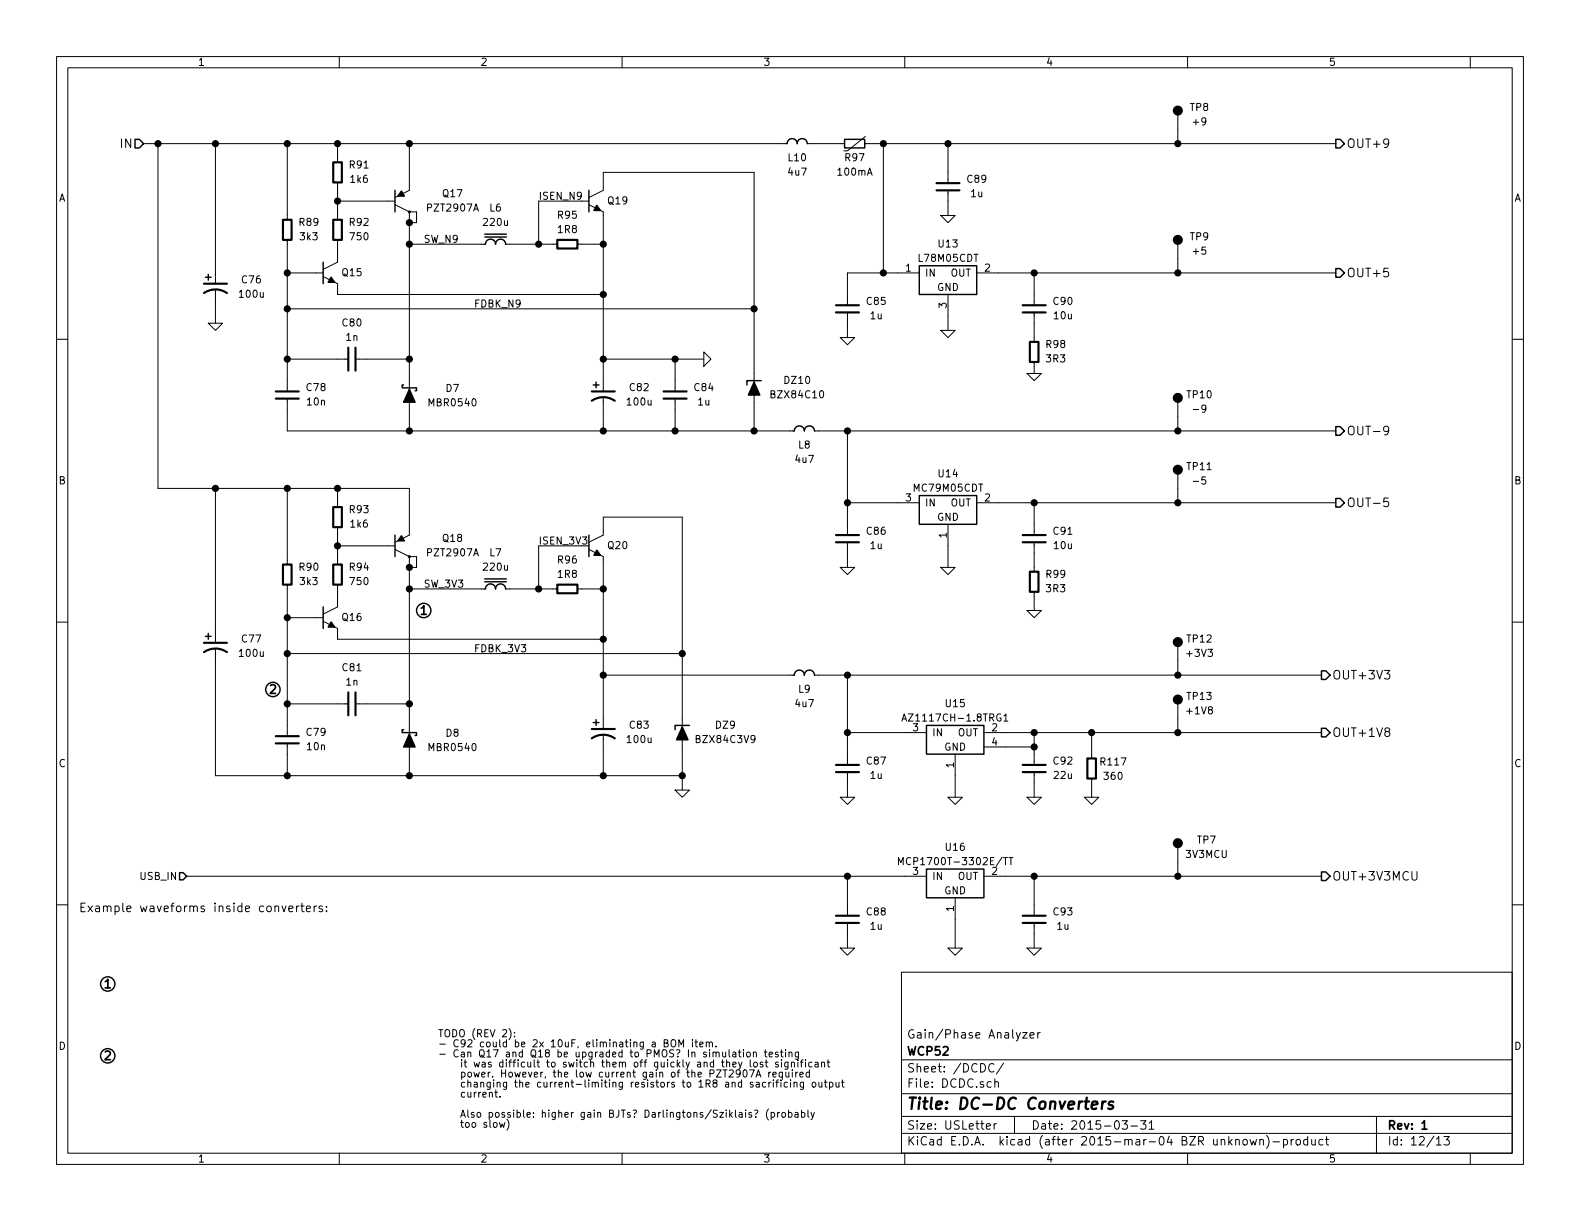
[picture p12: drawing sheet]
<svg xmlns="http://www.w3.org/2000/svg" width="279mm" height="216mm" viewBox="0 0 279 216" stroke-linecap="round" stroke-linejoin="round" font-family="sans-serif">
<g fill="none" stroke="#000" stroke-width=".18">
<path d="M10 10h259.4v195.9h-259.4zM12 12h255.4v191.9h-255.4zM60 10v2M110 10v2M160 10v2M210 10v2M260 10v2M25.4 25.4h113.8M27.9 25.4v61h44.5v8.2l-2.6 1.3M38.1 25.4v24.8M50.8 25.4v13.5M59.7 25.4v3.3"/>
<path d="M59.7 32.3v6.6M59.7 35.6h10.1M69.8 36.2l2.6 1.3M72.4 25.4v8.3l-2.6 1.2M72.4 37.5v31.3M72.4 37.5h1.3v1.9h-1.3M104.1 36.2l2.6 1.3v31.7M104.1 34.9l2.6-1.2v-3.2h26.6v37.1M104.1 35.6h-8.9v7.6M142.7 25.4h6.7M152.9 25.4h83.3M153 24.1l-3.1 2.6h-.7"/>
<path d="M156.2 25.4v22.9M166.4 38.1h2.5l-1.3 1.3zM167.6 25.4v7M167.6 33.7v4.4M208.3 20.3v5.1M10 60h2M36.8 57.2h2.6l-1.3 1.2zM38.1 51.2v6M50.8 48.3h6.3M50.8 42.4v26.8M50.8 54.6h82.5M57.1 48.9l2.6 1.3v1.9h47"/>
<path d="M59.7 42.4v4l-2.6 1.2M72.4 43.2h13.5M89.4 43.2h9.2M102.1 43.2h4.6M148.6 59.7h2.5l-1.2 1.3zM149.9 55.2v4.5M162.6 48.3h-12.7v5.7M166.4 58.4h2.5l-1.3 1.3zM167.6 52.1v6.3M172.7 48.3h63.5M182.9 48.3v5.7M182.9 55.2v5.3"/>
<path d="M208.3 43.2v5.1M267.4 60h2M50.8 63.5h10.8M50.8 70.5v5.7h89.7M62.9 63.5h9.5M72.4 71.1v5.1M106.7 70.2v6M106.7 63.5h17.8M119.4 63.5v5.7M119.4 70.5v5.7M124.5 62.2l1.2 1.3-1.2 1.3zM133.3 69.9v6.3"/>
<path d="M144 76.2h92.2M149.9 76.2v18.4M181.6 66h2.5l-1.2 1.3zM182.9 64v2M208.3 71.1v5.1M245.6 76l-.3 .3-.5-.1-.1-.2 .1-.5a.48 .48 0 0 1 .7 0 1 1 0 0 1-.4 1.4h-.3M38.1 86.4v27.3M50.8 86.4v13.4M59.7 86.4v3.3M59.7 93.2v6.6M59.7 96.5h10.1M69.8 97.2l2.6 1.2"/>
<path d="M72.4 98.4v31.4M72.4 98.4h1.3v1.9h-1.3M104.1 95.9l2.6-1.3v-3.2h13.9v37.1M104.1 97.2l2.6 1.2v30.5M104.1 96.5h-8.9v7.6M149.9 95.9v4.4M149.9 88.9h12.7M167.6 92.7v7.6M172.7 88.9h63.5M182.9 88.9v5.7M182.9 95.9v5.2M208.3 83.8v5.1"/>
<path d="M245.5 88.1h-.7l-.1 .7 .2-.2 .5 .1 .2 .2v.4l-.3 .3h-.4l-.2-.2M10 110h2M38.1 114.7v22.5h82.5M50.8 109.2h6.3M50.8 103.4v26.8M50.8 115.6h69.8M57.1 109.9l2.6 1.2v1.9h47M59.7 103.4v3.9l-2.6 1.3M72.4 104.1h13.5M89.4 104.1h9.2M102.1 104.1h4.6M106.7 119.4h33.8"/>
<path d="M144 119.4h89.7M148.6 100.3h2.5l-1.2 1.3zM149.9 119.4v15.9M166.4 100.3h2.5l-1.3 1.3zM181.6 108h2.5l-1.2 1.2zM182.9 104.6v3.4M208.3 114.3v5.1M267.4 110h2M50.8 131.4v5.8M50.8 124.5h10.8M62.9 124.5h9.5M72.4 132.1v5.1"/>
<path d="M106.7 129.9v7.3M119.4 139.7h2.5l-1.3 1.3zM120.6 130.8v8.9M149.9 136.5v4.5M149.9 129.5h13.9M159.5 127.5l.4-1.3 .4 1.3M159.6 127.1h.6M168.9 133.4v7.6M174 129.5h59.7M174 132.1h8.9M177.5 126.6l.4-.4v1.3M177.5 127.5h.7"/>
<path d="M182.9 129.5v5.8M182.9 136.5v4.5M193 129.5v4.6M193 137.7v3.3M208.3 124.5v5M245.2 129.4l-.3-.3 .1-.2a.48 .48 0 0 1 .7 0l.1 .2-.2 .2-.6 .2v.6a.48 .48 0 0 0 .8-.2v-.3l-.3-.2M10 160h2M33 154.9h130.8M53.4 159.7v1.3l.4 .2M148.6 141h2.5l-1.2 1.2zM149.9 154.9v7M158.9 152.9v-1.3l.4 .9 .4-.9v1.3"/>
<path d="M167.6 141h2.6l-1.3 1.2zM168.9 158.8v8.8M174 154.9h59.7M178.4 151.6h.7M178.8 151.6v1.3M181.6 141h2.5l-1.2 1.2zM182.9 154.9v7M191.8 141h2.5l-1.3 1.2zM208.3 149.9v5M249.7 154.1l.1 1.4a.48 .48 0 0 0 .8-.2v-1.2M267.4 160h2M51.1 160.7l.7-.1-.1-.3-.4-.1-.2 .2 .1 .7h.5"/>
<path d="M52.5 160.2v1M52.9 160.2l-.3 .1-.1 .2M53.2 160.2h.6M54.2 160.7l.7-.1-.1-.3-.4-.1-.2 .2 .1 .7h.5M55.5 160.2v1M56 160.2l-.3 .1-.2 .2M57 160.3l-.4-.1-.2 .2 .1 .2 .5 .2v.3h-.6M57.7 161.1v.1M57.7 160.3v.1M148.6 167.6h2.5l-1.2 1.3zM149.9 163.2v4.4M159.4 171.9h108v32h-108z"/>
<path d="M167.6 167.6h2.6l-1.3 1.3zM181.6 167.6h2.5l-1.2 1.3zM182.9 163.2v4.4M85.4 193.6l.6-.2-.1-.2-.3-.1-.2 .2v.6h.5M86.5 193.3l.2-.2 .3 .1 .1 .8M86.5 193.1v.9M87.3 198.6l.2-.1 .3 .1 .1 .5-.1 .2h-.3l-.2-.1zM87.7 192.7v1.1l.3 .2M88.3 198.5l.3 .8 .2-.6 .3 .6 .2-.8M88.4 193.9v.1M89.6 197.9a1.51 1.51 0 0 1 0 1.9M90 181.9a1.51 1.51 0 0 1 0 1.9"/>
<path d="M91 183.2v.1M91 182.5v.2M117.4 184.4l.7-.1v-.4l-.7-.1v1.3h.5l.2-.1 .1-.3-.3-.3M118.8 183.9h.5a.83 .83 0 0 1-.1 1.2 .44 .44 0 0 1-.5-.4v-.7zM120 185.1v-1.3l.5 .9 .4-.9v1.3M122.5 183.8v.1M122.5 184.3v.8M122.9 184.3h.5M123.1 183.8v1.1l.3 .2M123.7 184.7l.6-.1v-.3h-.4l-.2 .1 .1 .6h.5M124.9 184.4l.2-.1h.3v.8M124.9 184.3v.8"/>
<path d="M125.4 184.4l.2-.1h.3l.1 .8M126.6 185v.1M128.9 185.6v1.1l.2 .2M129.6 186.1h.5v.8M129.6 188.2l.6-.1-.1-.2-.3-.1-.2 .2v.6h.5M130.1 186.3l-.5 .2-.1 .1 .2 .3 .4-.1M130.6 186h.4M130.6 187.8l.3 .9M130.7 196.8h.5v.8M130.7 185.6v1.1l.3 .2M130.9 189.7l-.2 .3h-.3l-.2-.3 .1-.5h.4l.2 .2a.84 .84 0 0 1-.4 1h-.2M131.2 187.8l-.4 1.2-.2 .1"/>
<path d="M131.2 197l-.5 .1v.2l.1 .3 .4-.1M131.5 185.6v.1M131.5 186v.9M131.5 189.3l.2-.1a.67 .67 0 0 1 .4 .6 .67 .67 0 0 1-.4 .6l-.2-.1-.1-.3zM131.9 196.3v.1M131.9 196.7v.9M132.1 186.2l.3-.2 .3 .3v.3l-.3 .3-.3-.1zM132.5 189.2h.9l-.6 1.2M132.7 187.4v1.1l.1 .2M132.9 196.8l-.3-.1-.2 .2 .1 .2 .4 .1v.3h-.5M133.1 191.4h-.3l-.1 .1v.2l.4 .1v.4h-.4M133.2 186.2l.2-.2 .3 .1 .1 .8"/>
<path d="M133.2 186v.9M133.3 187.9l.2-.1 .4 .1v.5l-.1 .2-.3 .1-.2-.2zM133.4 196.3h.4l.2 .2-.3 .6M133.7 197.4v.2M133.7 190.4l.4-1.2 .4 1.2M133.7 191.4h.5l.1 .8M133.8 190.1h.6M134.3 191.7l-.6 .1v.1l.2 .3h.4M134.9 187.9l-.3-.1-.2 .2 .1 .2 .4 .1v.3h-.5M135.2 186h.4M135.3 187.8h.5M135.3 185.6v1.1l.3 .2"/>
<path d="M135.4 191.4h-.3l-.3 .2 .1 .6h.5M135.5 187.4v1.1l.3 .2M135.9 196.1a1.51 1.51 0 0 0 0 1.9M135.9 189.6v.8M136 191.4v.8M136 186.5l.6-.2v-.2l-.4-.1-.2 .2 .1 .6h.5M136.3 189.6l-.4 .2M136.3 191.4l-.3 .2M136.4 196.8l.3-.1 .3 .3-.1 .5h-.5M136.4 196.7v1.3M136.7 190l.6-.1-.1-.2-.3-.1-.2 .2v.6h.5M136.8 191v.1"/>
<path d="M136.8 191.4v.8M137.2 191.4h.5M137.5 196.7v.9M137.6 186.1l-.3-.1-.2 .2 .1 .2 .4 .1v.3h-.5M137.6 187.9l-.3-.1-.2 .2 .1 .2 .4 .1v.3h-.5M137.7 191l-.3 .1v1.1M137.9 196.7l-.4 .3M138 186h.5M138.1 191v.1M138.1 191.4v.8M138.2 185.6v1.1l.3 .2M138.2 187.4v.1"/>
<path d="M138.2 187.8v.9M138.3 196.8l.2-.1 .3 .1 .1 .5-.1 .2-.3 .1-.2-.2zM138.4 189.7l-.4-.1-.2 .2 .1 .6h.5M138.4 189.6v1.3M138.9 185.6v.1M138.9 186v.9M139 189.6v.8h.3l.2-.1M139.2 191.4h-.3l-.2 .2 .1 .6h.4M139.3 187.8v1.2h-.5M139.3 187.9l-.3-.1-.2 .3 .1 .5h.4M139.4 196.8l.4-.1 .3 .3-.2 .5h-.5M139.4 196.3v1.3"/>
<path d="M139.5 189.6v.8M139.5 186.2l.2-.2 .3 .1 .1 .8M139.5 186v.9M139.8 191v.1M139.8 191.4v.8M140 187.9l.1-.1 .3 .1 .1 .8M140 187.8v.9M140.1 189.2v.1M140.1 189.6v.8M140.4 191.5l.2-.1h.3v.8M140.4 191.4v.8M140.6 196.8h.5v.8"/>
<path d="M140.7 189.6v.8M141.1 189.6l-.4 .2M141.1 187.4v.1M141.1 187.8v.9M141.1 197l-.5 .1-.1 .2 .2 .3 .4-.1M141.2 186l-.1 1.2h-.4M141.2 186.1l-.4-.1-.2 .3 .1 .5h.5M141.5 190l.5-.1v-.2l-.4-.1-.1 .2v.6h.5M141.5 187.8h.5M141.7 196.8l.4-.1 .2 .3-.1 .5h-.5M141.7 196.3v1.3M142 187.4l-.3 .2v1.1"/>
<path d="M142.1 191.4l-.1 1.1-.4 .1M142.1 191.4h-.4l-.2 .2 .1 .6h.5M142.4 187.4v.1M142.4 187.8v.9M142.9 196.3v1.1l.2 .2M143.1 189.7l-.3-.1-.3 .2 .1 .6h.5M143.1 189.2v1.2M143.4 196.7l.3 .9M143.6 187.9l-.4-.1-.2 .3 .1 .5h.5M143.7 191.5l.3-.1 .3 .2v.4l-.3 .2-.3-.1zM144 196.7l-.4 1.2-.2 .1M144.1 187.9h.5l.1 .8"/>
<path d="M144.7 188.1l-.6 .1v.2l.2 .3 .4-.1M144.8 191.4l.1 .8h.3l.1-.1M145.3 187.9l.2-.1 .3 .1v.8M145.3 187.8v.9M145.3 191.4v.8M145.8 191.4h.5M145.9 191v1l.4 .2M146.3 187.8h.4M146.4 187.4v1.1l.3 .2M146.7 191.4h.3l.3 .2-.1 .6h-.5M146.7 191.4v1.2M147.8 191.4l.1 .8h.3l.2-.1"/>
<path d="M148.4 191.4v.8M148.8 191.4h.5M149 191v1l.3 .2M159.4 197.4h108M159.4 193.4h108M159.4 187.4h108M174.4 199.2l.7-.2v-.2l-.4-.1-.3 .2 .1 .7h.6M175.8 188.2a.7 .7 0 0 0-.9 .2 .7 .7 0 0 0 .1 1 .55 .55 0 0 0 .8 0M175.8 198.7v1M175.9 191.4l.2-.1h.4l.1 1M175.9 190.8v1.5M176.2 198.7l-.4 .3"/>
<path d="M177.5 188l-1.3 1.9M179.4 197.4v3M180.8 182.6h.8l-.8 1h.8M182.1 183.1l.8-.2-.1-.2-.4-.1-.3 .2 .1 .7h.6M183.5 182.6v1M183.9 182.6l-.4 .3M198.4 198.2h1l-.5 .6 .4 .1v.6l-.2 .2-.7-.2M200 199.1h1.1M201.7 198.2h.9l-.5 .6 .5 .1v.6l-.2 .2-.7-.2M203.2 198.6l.4-.4v1.5M203.2 199.7h.9M243.4 197.4v6.5"/>
<path d="M60 203.9v2M110 203.9v2M159.4 200.4h108M160 203.9v2M210 203.9v2M219.9 201.6l.2-.1 .4 .1 .1 .6-.2 .2-.3 .1-.2-.2zM221.1 201.5l.3 1 .2-.7 .3 .7 .3-1M222.8 201.6l.2-.1h.4v1M222.8 201.5v1M224 200.8a1.71 1.71 0 0 1 0 2.2M225.1 201.9h1.2M227 201.5h.4l.3 .3-.1 .6h-.6"/>
<path d="M227 201.5v1.5M228.3 201.5v1M228.8 201.5l-.5 .3M229.3 201.6l.2-.1 .4 .1 .1 .6-.2 .2-.3 .1-.2-.2zM231.2 201.5h-.4l-.3 .3 .1 .5 .2 .2 .4-.1M231.2 201v1.5M232 201.5v.9l.4 .1 .2-.2M232.6 201.5v1M233.9 201.5h-.4l-.3 .3 .1 .5 .2 .2 .4-.1M234.4 201.5h.5M234.6 201v1.3l.3 .2M254 201.4l.4-.4v1.5"/>
<path d="M254 202.5h.9M255.3 201h1l-.5 .5 .4 .2v.6l-.2 .2-.7-.2M260 203.9v2"/>
</g>
<path d="M251.5 199.7h.8" fill="none" stroke="#000" stroke-width=".3"/>
<path d="M193.1 195.4l1-.2-.1-.4h-.6l-.3 .2v1l.2 .1 .6-.1M195 194.8l-.2 1.3M195.5 194.8a.54 .54 0 0 0-.6 .3M196.9 194.8h-.5l-.3 .3 .2 .3 .5 .1v.3l-.1 .2-.2 .1-.5-.1" fill="none" stroke="#000" stroke-width=".41"/>
<g fill="none" stroke="#000" stroke-width=".25">
<path d="M23.9 24.6h.7l.8 .8-.8 .8h-.7zM69.8 33.7v3.8M104.1 33.7v3.8M139.2 25.4a.89 .89 0 0 1 .9-.9 .89 .89 0 0 1 .9 .9 .89 .89 0 0 1 .9-.9 .89 .89 0 0 1 .8 .9M149.4 24.6h3.5v1.6h-3.5zM236.2 24.6h.8l.7 .8-.7 .8h-.8zM36.3 49h1M36.8 48.5v1M57.1 46.4v3.8M85.7 41.4h3.8M85.7 41.9h3.8M85.9 43.2a.89 .89 0 0 1 .8-.9 .89 .89 0 0 1 .9 .9 .89 .89 0 0 1 .9-.9 .89 .89 0 0 1 .9 .9"/>
<path d="M162.6 47h10.1v5.1h-10.1zM236.2 47.5h.8l.7 .8-.7 .7h-.8zM71.4 68.1h-.3v.5h2.6v.5h-.3M104.9 68.1h1M105.4 67.6v1M134.6 67.3h-2.5v.8M140.5 76.2a.89 .89 0 0 1 .9-.9 .89 .89 0 0 1 .8 .9 .89 .89 0 0 1 .9-.9 .89 .89 0 0 1 .9 .9M236.2 75.4h.8l.7 .8-.7 .8h-.8zM69.8 94.6v3.8M104.1 94.6v3.8M162.6 87.6h10.1v5.1h-10.1zM236.2 88.1h.8l.7 .8-.7 .8h-.8z"/>
<path d="M36.3 112.5h1M36.8 112v1M57.1 107.3v3.8M85.7 102.4h3.8M85.7 102.9h3.8M85.9 104.1a.89 .89 0 0 1 .8-.8 .89 .89 0 0 1 .9 .8 .89 .89 0 0 1 .9-.8 .89 .89 0 0 1 .9 .8M140.5 119.4a.89 .89 0 0 1 .9-.9 .89 .89 0 0 1 .8 .9 .89 .89 0 0 1 .9-.9 .89 .89 0 0 1 .9 .9M233.7 118.6h.7l.8 .8-.8 .7h-.7zM71.4 129h-.3v.5h2.6v.5h-.3M104.9 127.8h1M105.4 127.3v1M121.9 128.3h-2.5v.7"/>
<path d="M163.8 128.3h10.2v5.1h-10.2zM233.7 128.8h.7l.8 .7-.8 .8h-.7zM31.7 154.3h.7l.6 .6-.6 .7h-.7zM163.8 153.7h10.2v5.1h-10.2zM233.7 154.2h.7l.8 .7-.8 .8h-.7z"/>
<circle cx="74.9" cy="107.9" r="1.27"/>
<circle cx="48.3" cy="121.9" r="1.27"/>
<circle cx="19" cy="174" r="1.27"/>
<circle cx="19" cy="186.7" r="1.27"/>
</g>
<g fill="#000" stroke="#000" stroke-width=".25">
<path d="M71 33.8l.5 .9h-1.1zM105.5 36.3l.7 .9h-1.2zM58.5 49l.7 .9h-1.2zM72.4 68.8l1 2.3h-2zM133.3 67.6l1.1 2.3h-2.1zM71 94.7l.5 .9h-1.1zM105.5 97.3l.7 .9h-1.2zM58.5 110l.7 .9h-1.2zM72.4 129.8l1 2.3h-2zM120.6 128.5l1.1 2.3h-2.1z"/>
<circle cx="208.3" cy="19.6" r=".76"/>
<circle cx="27.9" cy="25.4" r=".51"/>
<circle cx="38.1" cy="25.4" r=".51"/>
<circle cx="50.8" cy="25.4" r=".51"/>
<circle cx="59.7" cy="35.6" r=".51"/>
<circle cx="59.7" cy="25.4" r=".51"/>
<circle cx="72.4" cy="25.4" r=".51"/>
<circle cx="72.4" cy="39.4" r=".51"/>
<circle cx="156.2" cy="25.4" r=".51"/>
<circle cx="167.6" cy="25.4" r=".51"/>
<circle cx="208.3" cy="25.4" r=".51"/>
<circle cx="50.8" cy="48.3" r=".51"/>
<circle cx="50.8" cy="54.6" r=".51"/>
<circle cx="72.4" cy="43.2" r=".51"/>
<circle cx="95.3" cy="43.2" r=".51"/>
<circle cx="106.7" cy="52.1" r=".51"/>
<circle cx="106.7" cy="43.2" r=".51"/>
<circle cx="133.4" cy="54.6" r=".51"/>
<circle cx="156.2" cy="48.3" r=".51"/>
<circle cx="182.9" cy="48.3" r=".51"/>
<circle cx="208.3" cy="42.4" r=".76"/>
<circle cx="208.3" cy="48.3" r=".51"/>
<circle cx="50.8" cy="63.5" r=".51"/>
<circle cx="72.4" cy="63.5" r=".51"/>
<circle cx="72.4" cy="76.2" r=".51"/>
<circle cx="106.7" cy="76.2" r=".51"/>
<circle cx="106.7" cy="63.5" r=".51"/>
<circle cx="119.4" cy="76.2" r=".51"/>
<circle cx="119.4" cy="63.5" r=".51"/>
<circle cx="133.4" cy="76.2" r=".51"/>
<circle cx="149.9" cy="76.2" r=".51"/>
<circle cx="208.3" cy="70.4" r=".76"/>
<circle cx="208.3" cy="76.2" r=".51"/>
<circle cx="38.1" cy="86.4" r=".51"/>
<circle cx="50.8" cy="86.4" r=".51"/>
<circle cx="59.7" cy="96.5" r=".51"/>
<circle cx="59.7" cy="86.4" r=".51"/>
<circle cx="149.9" cy="88.9" r=".51"/>
<circle cx="182.9" cy="88.9" r=".51"/>
<circle cx="208.3" cy="83.1" r=".76"/>
<circle cx="208.3" cy="88.9" r=".51"/>
<circle cx="50.8" cy="115.6" r=".51"/>
<circle cx="50.8" cy="109.2" r=".51"/>
<circle cx="72.4" cy="100.3" r=".51"/>
<circle cx="72.4" cy="104.1" r=".51"/>
<circle cx="95.3" cy="104.1" r=".51"/>
<circle cx="106.7" cy="113" r=".51"/>
<circle cx="106.7" cy="104.1" r=".51"/>
<circle cx="106.7" cy="119.4" r=".51"/>
<circle cx="120.7" cy="115.6" r=".51"/>
<circle cx="149.9" cy="119.4" r=".51"/>
<circle cx="208.3" cy="113.5" r=".76"/>
<circle cx="208.3" cy="119.4" r=".51"/>
<circle cx="50.8" cy="124.5" r=".51"/>
<circle cx="50.8" cy="137.2" r=".51"/>
<circle cx="72.4" cy="124.5" r=".51"/>
<circle cx="72.4" cy="137.2" r=".51"/>
<circle cx="106.7" cy="137.2" r=".51"/>
<circle cx="120.7" cy="137.2" r=".51"/>
<circle cx="149.9" cy="129.5" r=".51"/>
<circle cx="182.9" cy="132.1" r=".51"/>
<circle cx="182.9" cy="129.5" r=".51"/>
<circle cx="193" cy="129.5" r=".51"/>
<circle cx="208.3" cy="123.7" r=".76"/>
<circle cx="208.3" cy="129.5" r=".51"/>
<circle cx="149.9" cy="154.9" r=".51"/>
<circle cx="182.9" cy="154.9" r=".51"/>
<circle cx="208.3" cy="149.1" r=".76"/>
<circle cx="208.3" cy="154.9" r=".51"/>
</g>
<g fill="none" stroke="#000" stroke-width=".38">
<path d="M50 38.9h1.6v3.5h-1.6zM58.9 28.7h1.6v3.6h-1.6zM58.9 38.9h1.6v3.5h-1.6zM165.6 33.7h4.1M165.6 32.4h4.1M36.1 51.8a3.6 3.6 0 0 1 4 0M36.1 50.2h4M98.6 42.4h3.5v1.5h-3.5zM147.8 55.2h4.1M147.8 54h4.1M180.8 55.2h4.1M180.8 54h4.1"/>
<path d="M48.8 69.2h4M48.8 70.5h4M61.6 61.5v4M62.9 61.5v4M104.6 70.9a3.6 3.6 0 0 1 4.1 0M104.6 69.2h4.1M117.3 69.2h4.1M117.3 70.5h4.1M182.1 60.5h1.5v3.5h-1.5zM50 99.8h1.6v3.6h-1.6zM58.9 89.7h1.6v3.5h-1.6zM58.9 99.8h1.6v3.6h-1.6z"/>
<path d="M147.8 95.9h4.1M147.8 94.6h4.1M180.8 95.9h4.1M180.8 94.6h4.1M36.1 115.3a3.6 3.6 0 0 1 4 0M36.1 113.7h4M98.6 103.4h3.5v1.5h-3.5zM182.1 101.1h1.5v3.5h-1.5zM48.8 131.4h4M48.8 130.2h4M61.6 122.4v4.1M62.9 122.4v4.1"/>
<path d="M104.6 130.6a3.6 3.6 0 0 1 4.1 0M104.6 128.9h4.1M147.8 136.5h4.1M147.8 135.3h4.1M180.8 136.5h4.1M180.8 135.3h4.1M192.3 134.1h1.5v3.6h-1.5zM147.8 163.2h4.1M147.8 161.9h4.1M180.8 163.2h4.1M180.8 161.9h4.1"/>
</g>
<g fill="#000" stroke="#000" stroke-width=".18">
<circle cx="72.4" cy="37.5" r=".18"/>
<circle cx="72.4" cy="98.4" r=".18"/>
</g>
<text font-size="2.8" x="160.4" y="196.2">Title: DC-DC Converters</text>
<g font-size="2.1">
<text x="21.3" y="26.2">IN</text>
<text x="238.2" y="26.2">OUT+9</text>
<text x="238.2" y="49">OUT+5</text>
<text x="238.2" y="77">OUT-9</text>
<text x="238.2" y="89.7">OUT-5</text>
<text x="74.3" y="108.7">1</text>
<text x="47.7" y="122.7">2</text>
<text x="235.6" y="120.1">OUT+3V3</text>
<text x="235.6" y="130.3">OUT+1V8</text>
<text x="235.6" y="155.7">OUT+3V3MCU</text>
<text x="14" y="161.3">Example waveforms inside converters:</text>
<text x="18.5" y="174.8">1</text>
<text x="160.4" y="183.6">Gain/Phase Analyzer</text>
<text x="18.5" y="187.5">2</text>
<text x="160.4" y="189.6">Sheet: /DCDC/</text>
<text x="160.4" y="186.6">WCP52</text>
<text x="160.4" y="192.3">File: DCDC.sch</text>
<text x="160.4" y="202.5">KiCad E.D.A. kicad (after 2015-mar-04 BZR unknown)-product</text>
<text x="160.4" y="199.7">Size: USLetter</text>
<text x="182.4" y="199.7">Date: 2015-03-31</text>
<text x="245.4" y="199.7">Rev: 1</text>
<text x="245.4" y="202.5">Id: 12/13</text>
</g>
<g font-size="1.8">
<text x="35" y="11.6">1</text>
<text x="85" y="11.6">2</text>
<text x="135" y="11.6">3</text>
<text x="185" y="11.6">4</text>
<text x="235" y="11.6">5</text>
<text x="210.5" y="19.6">TP8</text>
<text x="211.1" y="22.1">+9</text>
<text x="61.9" y="29.8">R91</text>
<text x="139.4" y="28.5">L10</text>
<text x="149.5" y="28.5">R97</text>
<text x="10.4" y="35.6">A</text>
<text x="62" y="32.3">1k6</text>
<text x="78.3" y="34.8">Q17</text>
<text x="95.2" y="35.3">ISEN_N9</text>
<text x="139.4" y="31">4u7</text>
<text x="148.2" y="31">100mA</text>
<text x="171.1" y="32.3">C89</text>
<text x="171.7" y="34.8">1u</text>
<text x="267.8" y="35.6">A</text>
<text x="53" y="39.9">R89</text>
<text x="61.9" y="39.9">R92</text>
<text x="75.7" y="37.4">PZT2907A</text>
<text x="85.6" y="39.9">220u</text>
<text x="86.6" y="37.4">L6</text>
<text x="98.7" y="38.7">R95</text>
<text x="98.7" y="41.2">1R8</text>
<text x="107.5" y="36.1">Q19</text>
<text x="53.1" y="42.5">3k3</text>
<text x="62" y="42.5">750</text>
<text x="74.9" y="42.9">SW_N9</text>
<text x="162.6" y="46.3">L78M05CDT</text>
<text x="166" y="43.7">U13</text>
<text x="210.5" y="42.5">TP9</text>
<text x="211.1" y="45">+5</text>
<text x="42.4" y="52.6">100u</text>
<text x="42.8" y="50.1">C76</text>
<text x="60.6" y="48.8">Q15</text>
<text x="153.3" y="53.9">C85</text>
<text x="160.2" y="48">1</text>
<text x="163.6" y="48.9">IN</text>
<text x="165.7" y="51.4">GND</text>
<text x="168" y="48.9">OUT</text>
<text x="174.1" y="48">2</text>
<text x="186.3" y="53.9">C90</text>
<text x="60.6" y="57.7">C80</text>
<text x="83.8" y="54.4">FDBK_N9</text>
<text x="153.9" y="56.4">1u</text>
<text x="167.4" y="54.5" transform="rotate(-90 167.4 54.5)">3</text>
<text x="186.4" y="56.4">10u</text>
<text x="61.2" y="60.2">1n</text>
<text x="185.1" y="61.5">R98</text>
<text x="185.1" y="64.1">3R3</text>
<text x="54.3" y="69.1">C78</text>
<text x="54.4" y="71.7">10n</text>
<text x="76" y="71.8">MBR0540</text>
<text x="78.9" y="69.3">D7</text>
<text x="111" y="71.7">100u</text>
<text x="111.4" y="69.1">C82</text>
<text x="122.8" y="69.1">C84</text>
<text x="123.4" y="71.7">1u</text>
<text x="136.6" y="70.4">BZX84C10</text>
<text x="138.8" y="67.9">DZ10</text>
<text x="210" y="70.4">TP10</text>
<text x="211.3" y="72.9">-9</text>
<text x="140.7" y="81.8">4u7</text>
<text x="141.2" y="79.3">L8</text>
<text x="210" y="83.1">TP11</text>
<text x="10.4" y="85.6">B</text>
<text x="160.2" y="88.6">3</text>
<text x="161.7" y="86.9">MC79M05CDT</text>
<text x="163.6" y="89.5">IN</text>
<text x="166" y="84.4">U14</text>
<text x="168" y="89.5">OUT</text>
<text x="174.1" y="88.6">2</text>
<text x="211.3" y="85.6">-5</text>
<text x="267.8" y="85.6">B</text>
<text x="61.9" y="90.7">R93</text>
<text x="62" y="93.3">1k6</text>
<text x="78.3" y="95.8">Q18</text>
<text x="153.3" y="94.5">C86</text>
<text x="165.7" y="92.1">GND</text>
<text x="167.4" y="95.1" transform="rotate(-90 167.4 95.1)">1</text>
<text x="186.3" y="94.5">C91</text>
<text x="53" y="100.9">R90</text>
<text x="61.9" y="100.9">R94</text>
<text x="75.7" y="98.3">PZT2907A</text>
<text x="85.6" y="100.9">220u</text>
<text x="86.6" y="98.3">L7</text>
<text x="95.2" y="96.3">ISEN_3V3</text>
<text x="98.7" y="99.6">R96</text>
<text x="107.5" y="97.1">Q20</text>
<text x="153.9" y="97.1">1u</text>
<text x="186.4" y="97.1">10u</text>
<text x="53.1" y="103.4">3k3</text>
<text x="62" y="103.4">750</text>
<text x="74.9" y="103.9">SW_3V3</text>
<text x="98.7" y="102.2">1R8</text>
<text x="185.1" y="102.2">R99</text>
<text x="185.1" y="104.7">3R3</text>
<text x="42.8" y="113.6">C77</text>
<text x="60.6" y="109.8">Q16</text>
<text x="210" y="113.6">TP12</text>
<text x="42.4" y="116.1">100u</text>
<text x="60.6" y="118.7">C81</text>
<text x="83.8" y="115.3">FDBK_3V3</text>
<text x="210" y="116.1">+3V3</text>
<text x="61.2" y="121.2">1n</text>
<text x="140.7" y="125">4u7</text>
<text x="141.2" y="122.5">L9</text>
<text x="167.3" y="125">U15</text>
<text x="210" y="123.7">TP13</text>
<text x="54.3" y="130.1">C79</text>
<text x="78.9" y="130.3">D8</text>
<text x="111" y="131.4">100u</text>
<text x="111.4" y="128.8">C83</text>
<text x="123.3" y="131.4">BZX84C3V9</text>
<text x="126.6" y="128.8">DZ9</text>
<text x="160.6" y="127.6">AZ1117CH-1.8TRG1</text>
<text x="161.4" y="129.3">3</text>
<text x="164.8" y="130.2">IN</text>
<text x="169.2" y="130.2">OUT</text>
<text x="175.4" y="129.3">2</text>
<text x="175.4" y="131.8">4</text>
<text x="210" y="126.3">+1V8</text>
<text x="10.4" y="135.6">C</text>
<text x="54.4" y="132.6">10n</text>
<text x="76" y="132.8">MBR0540</text>
<text x="153.3" y="135.2">C87</text>
<text x="153.9" y="137.7">1u</text>
<text x="167" y="132.7">GND</text>
<text x="168.7" y="135.7" transform="rotate(-90 168.7 135.7)">1</text>
<text x="186.3" y="135.2">C92</text>
<text x="186.4" y="137.7">22u</text>
<text x="194.7" y="135.3">R117</text>
<text x="195.4" y="137.9">360</text>
<text x="267.8" y="135.6">C</text>
<text x="211.7" y="149.1">TP7</text>
<text x="24.9" y="155.6">USB_IN</text>
<text x="160.3" y="153">MCP1700T-3302E/TT</text>
<text x="161.4" y="154.7">3</text>
<text x="164.8" y="155.6">IN</text>
<text x="167.3" y="150.4">U16</text>
<text x="169.2" y="155.6">OUT</text>
<text x="175.4" y="154.7">2</text>
<text x="209.8" y="151.7">3V3MCU</text>
<text x="153.3" y="161.8">C88</text>
<text x="167" y="158.1">GND</text>
<text x="168.7" y="161.1" transform="rotate(-90 168.7 161.1)">1</text>
<text x="186.3" y="161.8">C93</text>
<text x="153.9" y="164.4">1u</text>
<text x="186.9" y="164.4">1u</text>
<text x="10.4" y="185.6">D</text>
<text x="77.5" y="183.4">TODO (REV 2):</text>
<text x="77.5" y="185.2">- C92 could be 2x 10uF, eliminating a BOM item.</text>
<text x="267.8" y="185.6">D</text>
<text x="77.5" y="186.9">- Can Q17 and Q18 be upgraded to PMOS? In simulation testing</text>
<text x="79.4" y="188.7">it was difficult to switch them off quickly and they lost significant</text>
<text x="79.4" y="190.5">power. However, the low current gain of the PZT2907A required</text>
<text x="79.4" y="192.3">changing the current-limiting resistors to 1R8 and sacrificing output</text>
<text x="79.4" y="194.1">current.</text>
<text x="79.4" y="197.6">Also possible: higher gain BJTs? Darlingtons/Sziklais? (probably</text>
<text x="79.4" y="199.4">too slow)</text>
<text x="35" y="205.5">1</text>
<text x="85" y="205.5">2</text>
<text x="135" y="205.5">3</text>
<text x="185" y="205.5">4</text>
<text x="235" y="205.5">5</text>
</g>
</svg>
